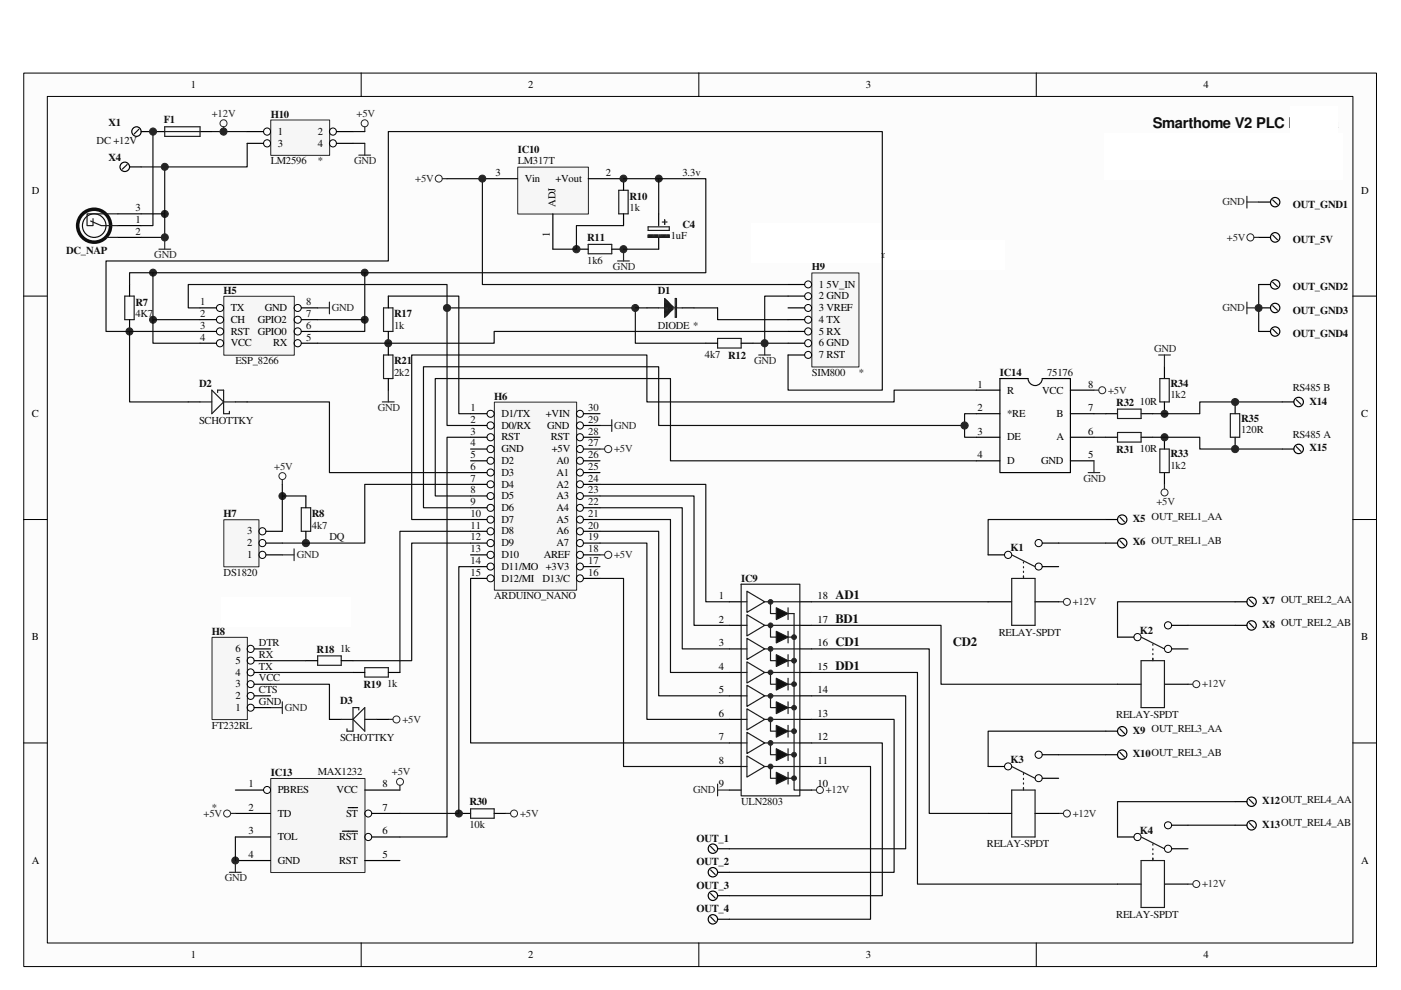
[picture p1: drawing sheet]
<svg xmlns="http://www.w3.org/2000/svg" width="297mm" height="210mm" viewBox="0 0 297 210" stroke-linecap="round" stroke-linejoin="round" font-family="sans-serif">
<path d="M5 15.5h286.8v189.4h-286.8z" fill="#fcfcfc"/>
<g fill="none" stroke="#000" stroke-width=".21">
<path d="M5 15.5h286.8v189.4h-286.8zM76.6 15.5v4.9M148.2 15.5v4.9M219.7 15.5v4.9M10 20.4h276.8v179.5h-276.8zM5 62.8h5M286.8 62.8h5M5 110.2h5M286.8 110.2h5M5 157.5h5M286.8 157.5h5M76.6 199.9v5"/>
<path d="M148.2 199.9v5M219.7 199.9v5"/>
</g>
<path d="M127.2 90.2h2.5M129.7 89v2.5M172.1 167.5h1" fill="none" stroke="#262626" stroke-width=".25"/>
<circle cx="173.8" cy="167.5" r=".74" fill="none" stroke="#262626" stroke-width=".21"/>
<path d="M164.6 128.9l2.5 1.2-2.5 1.3z" fill="#0e0e0e"/>
<path d="M162.1 127.6h7.5M163.4 127.6v2.5h1.2M164.6 128.9l2.5 1.2-2.5 1.3zM167.1 128.9v2.5M167.1 130.1h1.3" fill="none" stroke="#1b1b1b" stroke-width=".25"/>
<circle cx="163.4" cy="127.6" r=".49" fill="#262626"/>
<circle cx="163.4" cy="127.6" r=".49" fill="none" stroke="#262626" stroke-width=".21"/>
<path d="M158.4 125.3l3.7 2.3-3.7 2.2z" fill="#fcfcfc"/>
<path d="M157.1 127.6h1.3M158.4 125.3l3.7 2.3-3.7 2.2z" fill="none" stroke="#1b1b1b" stroke-width=".25"/>
<path d="M154.6 127.6h2.5M169.6 127.6h2.5" fill="none" stroke="#000" stroke-width=".25"/>
<path d="M164.6 133.9l2.5 1.2-2.5 1.2z" fill="#0e0e0e"/>
<path d="M162.1 132.6h7.5M163.4 132.6v2.5h1.2M164.6 133.9l2.5 1.2-2.5 1.2zM167.1 133.9v2.4M167.1 135.1h1.3" fill="none" stroke="#1b1b1b" stroke-width=".25"/>
<circle cx="163.4" cy="132.6" r=".5" fill="#262626"/>
<circle cx="163.4" cy="132.6" r=".5" fill="none" stroke="#262626" stroke-width=".21"/>
<path d="M158.4 130.3l3.7 2.3-3.7 2.2z" fill="#fcfcfc"/>
<path d="M157.1 132.6h1.3M158.4 130.3l3.7 2.3-3.7 2.2z" fill="none" stroke="#1b1b1b" stroke-width=".25"/>
<path d="M164.6 138.8l2.5 1.3-2.5 1.2z" fill="#0e0e0e"/>
<path d="M162.1 137.6h7.5M163.4 137.6v2.5h1.2M164.6 138.8l2.5 1.3-2.5 1.2zM167.1 138.8v2.5M167.1 140.1h1.3" fill="none" stroke="#1b1b1b" stroke-width=".25"/>
<circle cx="163.4" cy="137.6" r=".5" fill="#262626"/>
<circle cx="163.4" cy="137.6" r=".5" fill="none" stroke="#262626" stroke-width=".21"/>
<path d="M158.4 135.3l3.7 2.3-3.7 2.2z" fill="#fcfcfc"/>
<path d="M157.1 137.6h1.3M158.4 135.3l3.7 2.3-3.7 2.2z" fill="none" stroke="#1b1b1b" stroke-width=".25"/>
<path d="M164.6 143.8l2.5 1.3-2.5 1.2z" fill="#0e0e0e"/>
<path d="M162.1 142.6h7.5M163.4 142.6v2.5h1.2M164.6 143.8l2.5 1.3-2.5 1.2zM167.1 143.8v2.5M167.1 145.1h1.3" fill="none" stroke="#1b1b1b" stroke-width=".25"/>
<circle cx="163.4" cy="142.6" r=".49" fill="#262626"/>
<circle cx="163.4" cy="142.6" r=".49" fill="none" stroke="#262626" stroke-width=".21"/>
<path d="M158.4 140.3l3.7 2.3-3.7 2.2z" fill="#fcfcfc"/>
<path d="M157.1 142.6h1.3M158.4 140.3l3.7 2.3-3.7 2.2z" fill="none" stroke="#1b1b1b" stroke-width=".25"/>
<path d="M164.6 148.8l2.5 1.2-2.5 1.3z" fill="#0e0e0e"/>
<path d="M162.1 147.5h7.5M163.4 147.5v2.5h1.2M164.6 148.8l2.5 1.2-2.5 1.3zM167.1 148.8v2.5M167.1 150h1.3" fill="none" stroke="#1b1b1b" stroke-width=".25"/>
<circle cx="163.4" cy="147.6" r=".49" fill="#262626"/>
<circle cx="163.4" cy="147.6" r=".49" fill="none" stroke="#262626" stroke-width=".21"/>
<path d="M158.4 145.3l3.7 2.2-3.7 2.3z" fill="#fcfcfc"/>
<path d="M157.1 147.5h1.3M158.4 145.3l3.7 2.2-3.7 2.3z" fill="none" stroke="#1b1b1b" stroke-width=".25"/>
<path d="M164.6 153.8l2.5 1.2-2.5 1.3z" fill="#0e0e0e"/>
<path d="M162.1 152.5h7.5M163.4 152.5v2.5h1.2M164.6 153.8l2.5 1.2-2.5 1.3zM167.1 153.8v2.5M167.1 155h1.3" fill="none" stroke="#1b1b1b" stroke-width=".25"/>
<circle cx="163.4" cy="152.5" r=".5" fill="#262626"/>
<circle cx="163.4" cy="152.5" r=".5" fill="none" stroke="#262626" stroke-width=".21"/>
<path d="M158.4 150.3l3.7 2.2-3.7 2.3z" fill="#fcfcfc"/>
<path d="M157.1 152.5h1.3M158.4 150.3l3.7 2.2-3.7 2.3z" fill="none" stroke="#1b1b1b" stroke-width=".25"/>
<path d="M164.6 158.7l2.5 1.3-2.5 1.2z" fill="#0e0e0e"/>
<path d="M162.1 157.5h7.5M163.4 157.5v2.5h1.2M164.6 158.7l2.5 1.3-2.5 1.2zM167.1 158.7v2.5M167.1 160h1.3" fill="none" stroke="#1b1b1b" stroke-width=".25"/>
<circle cx="163.4" cy="157.5" r=".5" fill="#262626"/>
<circle cx="163.4" cy="157.5" r=".5" fill="none" stroke="#262626" stroke-width=".21"/>
<path d="M158.4 155.3l3.7 2.2-3.7 2.3z" fill="#fcfcfc"/>
<path d="M157.1 157.5h1.3M158.4 155.3l3.7 2.2-3.7 2.3z" fill="none" stroke="#1b1b1b" stroke-width=".25"/>
<path d="M164.6 163.7l2.5 1.3-2.5 1.2z" fill="#0e0e0e"/>
<path d="M162.1 162.5h7.5M163.4 162.5v2.5h1.2M164.6 163.7l2.5 1.3-2.5 1.2zM167.1 163.7v2.5M167.1 165h1.3" fill="none" stroke="#1b1b1b" stroke-width=".25"/>
<circle cx="163.4" cy="162.5" r=".5" fill="#262626"/>
<circle cx="163.4" cy="162.5" r=".5" fill="none" stroke="#262626" stroke-width=".21"/>
<path d="M158.4 160.3l3.7 2.2-3.7 2.3z" fill="#fcfcfc"/>
<path d="M168.4 130.1v37.4h1.2M157.1 162.5h1.3M158.4 160.3l3.7 2.2-3.7 2.3z" fill="none" stroke="#1b1b1b" stroke-width=".25"/>
<g fill="none" stroke="#000" stroke-width=".25">
<path d="M154.6 132.6h2.5M154.6 137.6h2.5M169.6 132.6h2.5M169.6 137.6h2.5M154.6 142.6h2.5M154.6 147.5h2.5M154.6 152.5h2.5M154.6 157.5h2.5M169.6 142.6h2.5M169.6 147.5h2.5M169.6 152.5h2.5M169.6 157.5h2.5"/>
<path d="M154.6 162.5h2.5M154.6 167.5h2.5M169.6 162.5h2.5M169.6 167.5h2.5"/>
</g>
<circle cx="168.4" cy="135.1" r=".51" fill="#262626"/>
<circle cx="168.4" cy="135.1" r=".51" fill="none" stroke="#262626" stroke-width=".21"/>
<circle cx="168.4" cy="140.1" r=".51" fill="#262626"/>
<circle cx="168.4" cy="140.1" r=".51" fill="none" stroke="#262626" stroke-width=".21"/>
<circle cx="168.4" cy="145.1" r=".5" fill="#262626"/>
<circle cx="168.4" cy="145.1" r=".5" fill="none" stroke="#262626" stroke-width=".21"/>
<circle cx="168.4" cy="150" r=".5" fill="#262626"/>
<circle cx="168.4" cy="150" r=".5" fill="none" stroke="#262626" stroke-width=".21"/>
<circle cx="168.4" cy="155" r=".51" fill="#262626"/>
<circle cx="168.4" cy="155" r=".51" fill="none" stroke="#262626" stroke-width=".21"/>
<circle cx="168.4" cy="160" r=".51" fill="#262626"/>
<circle cx="168.4" cy="160" r=".51" fill="none" stroke="#262626" stroke-width=".21"/>
<circle cx="168.4" cy="165" r=".5" fill="#262626"/>
<g fill="none" stroke="#262626" stroke-width=".21">
<circle cx="226.2" cy="127.6" r=".74"/>
<circle cx="84.1" cy="152.5" r=".74"/>
<circle cx="168.4" cy="165" r=".5"/>
</g>
<path d="M157.1 123.9h12.5v44.8h-12.5z" fill="none" stroke="#1b1b1b" stroke-width=".25"/>
<path d="M224.4 127.6h1.1M82.3 152.5h1M152.1 166.2v2.5M152.1 167.5h2.5" fill="none" stroke="#262626" stroke-width=".25"/>
<path d="M47.5 62.9h14.9v12.4h-14.9z" fill="#f6f6f6"/>
<path d="M47.5 62.8h14.9v12.5h-14.9z" fill="none" stroke="#262626" stroke-width=".21"/>
<g fill="none" stroke="#000" stroke-width=".21">
<circle cx="46.6" cy="72.8" r=".76"/>
<circle cx="46.6" cy="70.3" r=".76"/>
<circle cx="46.7" cy="67.8" r=".75"/>
<circle cx="46.7" cy="65.3" r=".75"/>
<circle cx="63.1" cy="70.3" r=".76"/>
<circle cx="63.1" cy="72.8" r=".76"/>
<circle cx="63.1" cy="67.8" r=".75"/>
<circle cx="63.1" cy="65.3" r=".75"/>
</g>
<path d="M42.4 65.3h3.5M42.4 67.8h3.5M42.4 70.3h3.5M42.4 72.8h3.5M63.9 65.3h3.4M63.9 67.8h3.4M63.9 70.3h3.4M63.9 72.8h3.4" fill="none" stroke="#000" stroke-width=".25"/>
<path d="M109.8 35.5h15v9.9h-15z" fill="#f6f6f6"/>
<path d="M109.8 35.4h15v10h-15z" fill="none" stroke="#262626" stroke-width=".21"/>
<path d="M102.3 37.9h7.4M124.7 37.9h7.5M117.2 45.3v7.5" fill="none" stroke="#000" stroke-width=".25"/>
<path d="M104.9 85.3h17.4v39.8h-17.4z" fill="#f6f6f6"/>
<g fill="none" stroke="#262626" stroke-width=".21">
<path d="M104.8 85.3h17.5v39.8h-17.5z"/>
<circle cx="93" cy="37.9" r=".74"/>
</g>
<g fill="none" stroke="#000" stroke-width=".21">
<circle cx="104" cy="92.7" r=".76"/>
<circle cx="104" cy="95.2" r=".76"/>
<circle cx="104" cy="90.2" r=".76"/>
<circle cx="104" cy="97.7" r=".76"/>
<circle cx="104" cy="87.7" r=".75"/>
<circle cx="122.9" cy="90.2" r=".75"/>
<circle cx="122.9" cy="95.2" r=".75"/>
<circle cx="122.9" cy="92.7" r=".75"/>
<circle cx="123" cy="97.7" r=".74"/>
<circle cx="123" cy="87.7" r=".74"/>
<circle cx="104" cy="112.6" r=".76"/>
<circle cx="104" cy="117.6" r=".76"/>
<circle cx="104" cy="115.1" r=".76"/>
<circle cx="104" cy="110.2" r=".75"/>
<circle cx="104" cy="102.7" r=".75"/>
<circle cx="104" cy="100.2" r=".75"/>
<circle cx="104" cy="105.2" r=".75"/>
<circle cx="104" cy="107.7" r=".75"/>
<circle cx="122.9" cy="117.6" r=".75"/>
<circle cx="122.9" cy="115.1" r=".75"/>
<circle cx="122.9" cy="112.6" r=".75"/>
<circle cx="123" cy="110.2" r=".74"/>
<circle cx="123" cy="102.7" r=".74"/>
<circle cx="123" cy="100.2" r=".74"/>
<circle cx="123" cy="105.2" r=".74"/>
<circle cx="123" cy="107.7" r=".74"/>
<circle cx="104" cy="122.6" r=".75"/>
<circle cx="104" cy="120.1" r=".75"/>
<circle cx="123" cy="120.1" r=".74"/>
<circle cx="123" cy="122.6" r=".74"/>
</g>
<g fill="none" stroke="#000" stroke-width=".25">
<path d="M132.2 37.9v2.4M122.2 52.8h2.5M129.7 52.8h2.5M132.2 45.3v2.5M99.8 87.7h3.4M99.8 90.2h3.4M99.8 92.7h3.4M99.8 95.2h3.4M99.8 97.7h3.4M123.7 87.7h3.5M123.7 90.2h3.5M123.7 92.7h3.5"/>
<path d="M123.7 95.2h3.5M123.7 97.7h3.5M99.8 100.2h3.4M99.8 102.7h3.4M99.8 105.2h3.4M99.8 107.7h3.4M99.8 110.2h3.4M99.8 112.6h3.4M99.8 115.1h3.4M99.8 117.6h3.4M123.7 100.2h3.5M123.7 102.7h3.5"/>
<path d="M123.7 105.2h3.5M123.7 107.7h3.5M123.7 110.2h3.5M123.7 112.6h3.5M123.7 115.1h3.5M123.7 117.6h3.5M99.8 120.1h3.4M99.8 122.6h3.4M123.7 120.1h3.5M123.7 122.6h3.5"/>
</g>
<path d="M93.8 37.9h1" fill="none" stroke="#262626" stroke-width=".25"/>
<path d="M124.7 51.8h5v2h-5zM131.2 40.3h2v5h-2z" fill="none" stroke="#1b1b1b" stroke-width=".25"/>
<circle cx="132.2" cy="37.9" r=".74" fill="#262626"/>
<circle cx="132.2" cy="37.9" r=".74" fill="none" stroke="#262626" stroke-width=".21"/>
<path d="M67.3 65.3h2.5M69.8 64.1v2.4M81.1 85.2h2.5M82.3 82.7v2.5" fill="none" stroke="#262626" stroke-width=".25"/>
<path d="M139.7 45.3v2.5M139.7 50.3v2.5" fill="none" stroke="#000" stroke-width=".25"/>
<g fill="none" stroke="#1b1b1b" stroke-width=".25">
<path d="M137.4 48.1h4.5v.8h-4.5zM137.4 49.8h4.5v.5h-4.5zM137.4 50.1h4.5M137.7 49.8v.5M137.9 49.8v.5M138.2 49.8v.5M138.4 49.8v.5M138.7 49.8v.5M138.9 49.8v.5M139.2 49.8v.5M139.4 49.8v.5M139.9 49.8v.5"/>
<path d="M140.2 49.8v.5M140.4 49.8v.5M140.4 47.1h1M140.7 49.8v.5M140.9 46.6v1M140.9 49.8v.5M141.2 49.8v.5M141.4 49.8v.5M141.7 49.8v.5"/>
</g>
<circle cx="139.7" cy="37.9" r=".74" fill="#262626"/>
<circle cx="139.7" cy="37.9" r=".74" fill="none" stroke="#262626" stroke-width=".21"/>
<circle cx="32.4" cy="67.8" r=".74" fill="#262626"/>
<circle cx="32.4" cy="67.8" r=".74" fill="none" stroke="#262626" stroke-width=".21"/>
<path d="M81.3 65.3h2v5h-2zM81.3 75.3h2v5h-2z" fill="none" stroke="#1b1b1b" stroke-width=".25"/>
<path d="M82.3 62.8v2.5M82.3 70.3v5M82.3 80.3v2.4" fill="none" stroke="#000" stroke-width=".25"/>
<path d="M130.9 55.3h2.5M132.2 52.8v2.5" fill="none" stroke="#262626" stroke-width=".25"/>
<circle cx="132.2" cy="52.8" r=".75" fill="#262626"/>
<circle cx="132.2" cy="52.8" r=".75" fill="none" stroke="#262626" stroke-width=".21"/>
<circle cx="82.3" cy="72.8" r=".75" fill="#262626"/>
<circle cx="82.3" cy="72.8" r=".75" fill="none" stroke="#262626" stroke-width=".21"/>
<circle cx="77.3" cy="57.8" r=".74" fill="#262626"/>
<circle cx="77.3" cy="57.8" r=".74" fill="none" stroke="#262626" stroke-width=".21"/>
<circle cx="77.3" cy="67.8" r=".74" fill="#262626"/>
<circle cx="77.3" cy="67.8" r=".74" fill="none" stroke="#262626" stroke-width=".21"/>
<path d="M26.5 62.8h1.9v5h-1.9z" fill="none" stroke="#1b1b1b" stroke-width=".25"/>
<path d="M27.5 60.3v2.5M27.5 67.8v2.5" fill="none" stroke="#000" stroke-width=".25"/>
<circle cx="32.4" cy="57.8" r=".74" fill="#262626"/>
<circle cx="32.4" cy="57.8" r=".74" fill="none" stroke="#262626" stroke-width=".21"/>
<circle cx="27.4" cy="70.3" r=".75" fill="#262626"/>
<g fill="none" stroke="#262626" stroke-width=".21">
<circle cx="27.4" cy="70.3" r=".75"/>
<circle cx="128.9" cy="95.2" r=".76"/>
<circle cx="253.6" cy="145.1" r=".74"/>
<circle cx="226.2" cy="172.5" r=".74"/>
<circle cx="253.6" cy="187.4" r=".74"/>
</g>
<path d="M127.2 95.2h1M251.9 145.1h1M224.4 172.5h1.1M251.9 187.5h1" fill="none" stroke="#262626" stroke-width=".25"/>
<g fill="none" stroke="#1b1b1b" stroke-width=".25">
<path d="M152.1 71.8h5v2h-5zM214.5 117.6l5 2.5M217 119.1v.3M214.5 122.6h5v10h-5zM217 120.1v.3M217 121.1v.3M217 122.1v.5M241.9 135.1l5 2.5M244.4 136.6v.2M244.4 137.6v.2M244.4 138.6v.2M244.4 139.6v.5"/>
<path d="M241.9 140.1h5v9.9h-5zM214.5 167.5h5v10h-5zM214.5 162.5l5 2.5M217 164v.3M217 165v.3M217 166v.2M217 167v.5M241.9 177.5l5 2.5M244.4 178.9v.3M244.4 180v.2M241.9 182.5h5v9.9h-5zM244.4 180.9v.3"/>
<path d="M244.4 181.9v.6"/>
</g>
<g fill="none" stroke="#000" stroke-width=".25">
<path d="M149.6 72.8h2.5M157.1 72.8h2.5M209.5 117.6h3.5M221 115.1h3.4M234.4 115.1h2.5M234.4 110.2h2.5M209.5 127.6h5M219.5 127.6h4.9M221 120.1h3.4M236.9 135.1h3.5M248.4 132.6h3.5M248.4 137.6h3.5"/>
<path d="M261.9 127.6h2.5M261.9 132.6h2.5M234.4 155h2.5M236.9 145.1h5M246.9 145.1h5M209.5 162.5h3.5M209.5 172.5h5M219.5 172.5h4.9M221 160h3.4M221 165h3.4M234.4 160h2.5M236.9 177.5h3.5"/>
<path d="M248.4 175h3.5M248.4 180h3.5M261.9 175h2.5M261.9 170h2.5M236.9 187.5h5M246.9 187.5h5"/>
<circle cx="237.9" cy="115.1" r="1.01"/>
<circle cx="237.9" cy="110.2" r="1"/>
<circle cx="265.4" cy="127.6" r="1"/>
<circle cx="265.4" cy="132.6" r="1"/>
<circle cx="237.9" cy="155" r="1"/>
<circle cx="237.9" cy="160" r="1"/>
<circle cx="265.4" cy="175" r="1"/>
<circle cx="265.4" cy="170" r="1"/>
</g>
<g fill="none" stroke="#000" stroke-width=".21">
<circle cx="213.7" cy="117.6" r=".76"/>
<circle cx="220.2" cy="115.1" r=".76"/>
<circle cx="220.2" cy="120.1" r=".75"/>
<circle cx="241.2" cy="135.1" r=".76"/>
<circle cx="247.6" cy="137.6" r=".76"/>
<circle cx="247.6" cy="132.6" r=".76"/>
<circle cx="213.7" cy="162.5" r=".75"/>
<circle cx="220.2" cy="160" r=".76"/>
<circle cx="220.2" cy="165" r=".75"/>
<circle cx="241.2" cy="177.5" r=".76"/>
<circle cx="247.6" cy="180" r=".76"/>
<circle cx="247.7" cy="175" r=".75"/>
</g>
<path d="M237.4 109.6l1 1.1M237.4 114.6l1 1.1M264.9 127.1l1 1M264.9 132.1l1 1M237.4 154.5l1 1M237.4 159.5l1 1M264.9 169.5l1 1M264.9 174.5l1 1" fill="none" stroke="#0e0e0e" stroke-width=".25"/>
<path d="M47.5 110.2h7.4v10h-7.4z" fill="#f6f6f6"/>
<g fill="none" stroke="#262626" stroke-width=".21">
<path d="M47.5 110.2h7.4v10h-7.4z"/>
<circle cx="59.9" cy="100.9" r=".74"/>
</g>
<g fill="none" stroke="#000" stroke-width=".21">
<circle cx="55.6" cy="115.1" r=".76"/>
<circle cx="55.6" cy="112.6" r=".76"/>
<circle cx="55.6" cy="117.6" r=".76"/>
</g>
<path d="M56.4 117.6h3.5M56.4 115.1h3.5M56.4 112.6h3.5M64.9 105.2v2.5M64.9 112.6v2.5" fill="none" stroke="#000" stroke-width=".25"/>
<path d="M59.9 117.6h2.5M59.9 101.7v1M62.4 116.4v2.5" fill="none" stroke="#262626" stroke-width=".25"/>
<path d="M63.9 107.7h2v4.9h-2z" fill="none" stroke="#1b1b1b" stroke-width=".25"/>
<circle cx="59.9" cy="105.2" r=".74" fill="#262626"/>
<circle cx="59.9" cy="105.2" r=".74" fill="none" stroke="#262626" stroke-width=".21"/>
<circle cx="64.9" cy="115.1" r=".76" fill="#262626"/>
<g fill="none" stroke="#262626" stroke-width=".21">
<circle cx="64.9" cy="115.1" r=".76"/>
<circle cx="128.9" cy="117.6" r=".76"/>
</g>
<path d="M127.2 117.6h1M57.4 150h2.5M59.9 148.8v2.5" fill="none" stroke="#262626" stroke-width=".25"/>
<path d="M67.3 139.1h5v2h-5zM77.3 141.6h5v2h-5z" fill="none" stroke="#1b1b1b" stroke-width=".25"/>
<path d="M64.9 140.1h2.4M72.3 140.1h2.5M74.8 142.6h2.5M82.3 142.6h2.5" fill="none" stroke="#000" stroke-width=".25"/>
<path d="M57.4 165.1h20v19.9h-20z" fill="#f6f6f6"/>
<path d="M57.4 165.1h20v19.9h-20z" fill="none" stroke="#262626" stroke-width=".21"/>
<g fill="none" stroke="#000" stroke-width=".21">
<circle cx="56.6" cy="167.5" r=".74"/>
<circle cx="78.1" cy="177.5" r=".75"/>
<circle cx="78.1" cy="172.5" r=".74"/>
</g>
<path d="M49.9 177.5h7.5M49.9 167.5h6M49.9 172.5h7.5M72.6 176.2h3.2M73.8 171.2h2M77.3 167.5h7.5M78.8 177.5h6M78.8 172.5h6M49.9 182.5h7.5M77.3 182.5h7.5" fill="none" stroke="#000" stroke-width=".25"/>
<path d="M48.6 185h2.5M49.9 182.5v2.5" fill="none" stroke="#262626" stroke-width=".25"/>
<circle cx="49.9" cy="182.4" r=".74" fill="#262626"/>
<g fill="none" stroke="#262626" stroke-width=".21">
<circle cx="84.8" cy="165.8" r=".74"/>
<circle cx="109" cy="172.5" r=".74"/>
<circle cx="49.9" cy="182.4" r=".74"/>
</g>
<path d="M84.8 166.5v1M107.3 172.5h.9" fill="none" stroke="#262626" stroke-width=".25"/>
<path d="M97.3 172.5h2.5M104.8 172.5h2.5" fill="none" stroke="#000" stroke-width=".25"/>
<path d="M99.8 171.5h5v2h-5z" fill="none" stroke="#1b1b1b" stroke-width=".25"/>
<circle cx="97.3" cy="172.5" r=".75" fill="#262626"/>
<g fill="none" stroke="#262626" stroke-width=".21">
<circle cx="48.2" cy="172.5" r=".74"/>
<circle cx="97.3" cy="172.5" r=".75"/>
</g>
<path d="M48.9 172.5h1" fill="none" stroke="#262626" stroke-width=".25"/>
<circle cx="122.2" cy="52.8" r=".76" fill="#262626"/>
<g fill="none" stroke="#262626" stroke-width=".21">
<circle cx="77.3" cy="26.1" r=".74"/>
<circle cx="122.2" cy="52.8" r=".76"/>
</g>
<g fill="none" stroke="#0e0e0e" stroke-width=".25">
<path d="M27 34.9l-1.1 1M29.5 27.4l-1.1 1M132.2 37.9h17.4v19.9h-117.2M139.7 37.9v7.4M32.4 57.8h-4.9v2.5M32.4 57.8v10M77.3 57.8v12.5h-10M132.2 47.8h-10v5h-5M132.2 52.8h7.5M27.5 70.3h14.9M42.4 65.3h-2.5v-5h54.9v29.9h5M42.4 67.8h-10v5h10"/>
<path d="M67.3 67.8h10M67.3 72.8h15M82.3 62.8h15v24.9h2.5M59.9 102.7v9.9M59.9 105.2h5M99.8 102.7h-22.5v12.4h-17.4M127.2 102.7h22.4v24.9h5M127.2 105.2h19.9v27.4h7.5M127.2 107.7h17.4v29.9h10M127.2 110.2h15v32.4h12.4M127.2 112.6h12.5v34.9h14.9M127.2 115.1h10v37.4h17.4"/>
<path d="M224.4 115.1h10M234.4 110.2h-24.9v7.4M99.8 122.6v34.9h54.8M99.8 120.1h-2.5v52.4h-12.5M127.2 122.6h5v39.9h22.4M172.1 137.6h24.9v34.9h12.5M172.1 132.6h27.4v12.5h37.4M172.1 127.6h37.4M251.9 132.6h10M261.9 127.6h-25v7.5M172.1 142.6h22.4v44.9h42.4M234.4 155h-24.9v7.5"/>
<path d="M49.9 177.5v5M224.4 160h10M251.9 175h10M261.9 170h-25v7.5"/>
</g>
<g fill="none" stroke="#000" stroke-width=".25">
<path d="M27.5 35.4h2.4M29.9 27.9h5M42.4 27.9h2.5"/>
<circle cx="26.5" cy="35.4" r="1.01"/>
<circle cx="28.9" cy="27.9" r="1"/>
</g>
<path d="M77.3 26.9v1M33.7 52.8h2.5M34.9 50.3v2.5" fill="none" stroke="#262626" stroke-width=".25"/>
<path d="M34.9 26.9h7.5v2h-7.5zM34.9 27.9h7.5" fill="none" stroke="#1b1b1b" stroke-width=".25"/>
<path d="M57.4 25.5h12.5v7.4h-12.5z" fill="#f6f6f6"/>
<path d="M57.4 25.4h12.5v7.5h-12.5z" fill="none" stroke="#262626" stroke-width=".21"/>
<g fill="none" stroke="#000" stroke-width=".21">
<circle cx="56.6" cy="27.9" r=".75"/>
<circle cx="56.6" cy="30.4" r=".75"/>
<circle cx="70.6" cy="30.4" r=".75"/>
<circle cx="70.6" cy="27.9" r=".75"/>
</g>
<g fill="none" stroke="#000" stroke-width=".25">
<path d="M52.4 27.9h3.5M52.4 30.4h3.5M71.3 27.9h3.5M71.3 30.4h3.5M25 47.8h4.9M25 50.3h4.9M25 45.3h4.9M137.2 65.3h2.5M144.6 65.3h2.5M152.1 180h2.5M152.1 185h2.5M152.1 189.9h2.5"/>
<path d="M152.1 194.9h2.5"/>
<circle cx="151.1" cy="179.9" r="1"/>
<circle cx="151.1" cy="184.9" r="1"/>
<circle cx="151.1" cy="189.9" r="1"/>
<circle cx="151.1" cy="194.9" r="1"/>
</g>
<g fill="none" stroke="#0e0e0e" stroke-width=".25">
<path d="M32.4 27.9v17.4M44.9 27.9h7.5M52.4 30.4v5h-22.5M74.8 27.9h2.5M74.8 30.4h2.5M94.8 37.9h7.5v22.4h64.8M94.8 65.3h39.9M167.1 70.3h-62.3v2.5h-22.5M167.1 75.3v7.4h20v-54.8h-104.8v27.4h-59.8v15h5v14.9h12.4M52.4 85.2h17.4v15h30M99.8 92.7h-5v84.8h-10M150.7 179.5l.9 1"/>
<path d="M150.7 184.4l.9 1M150.7 189.4l.9 1M150.7 194.4l.9 1"/>
<circle cx="20" cy="47.8" r="2.5"/>
</g>
<path d="M76.1 32.9h2.5M77.3 30.4v2.5" fill="none" stroke="#262626" stroke-width=".25"/>
<g fill="none" stroke="#1b1b1b" stroke-width=".25">
<path d="M19.2 46.9l2.3 .9h3.5M22.5 50.3h2.5M25 45.3h-6.5v2.5h1.2v-1.4M139.7 65.3h4.9M140.9 65.5h1.8M140.9 65h1.8M140.9 64.8h1.5v1h-1.5M140.9 64.6h1.3v1.4h-1.3M140.9 64.3h1v2h-1M140.9 64.1h.8v2.4h-.8M140.9 63.8h.5v3h-.5M141.2 63.5v3.6"/>
<path d="M142.7 65l-1.8-1.7v4l1.8-1.8M142.7 65v.5M143.2 63.3h.2v4h-.2zM143.2 65.5h.2M143.2 65h.2"/>
</g>
<circle cx="20" cy="47.9" r="3.5" fill="none" stroke="#0e0e0e" stroke-width=".75"/>
<circle cx="32.4" cy="27.9" r=".75" fill="#262626"/>
<circle cx="32.4" cy="27.9" r=".75" fill="none" stroke="#262626" stroke-width=".21"/>
<path d="M32.4 45.3v2.5h-2.5" fill="none" stroke="#0e0e0e" stroke-width=".25"/>
<circle cx="34.9" cy="45.4" r=".75" fill="#262626"/>
<circle cx="34.9" cy="45.4" r=".75" fill="none" stroke="#262626" stroke-width=".21"/>
<path d="M34.9 35.4v14.9h-5" fill="none" stroke="#0e0e0e" stroke-width=".25"/>
<circle cx="34.9" cy="35.4" r=".75" fill="#262626"/>
<circle cx="34.9" cy="35.4" r=".75" fill="none" stroke="#262626" stroke-width=".21"/>
<circle cx="34.9" cy="50.3" r=".76" fill="#262626"/>
<circle cx="34.9" cy="50.3" r=".76" fill="none" stroke="#262626" stroke-width=".21"/>
<path d="M45 135.2h7.4v17.4h-7.4z" fill="#f6f6f6"/>
<path d="M45 135.1h7.4v17.5h-7.4z" fill="none" stroke="#262626" stroke-width=".21"/>
<g fill="none" stroke="#000" stroke-width=".21">
<circle cx="53.1" cy="137.6" r=".76"/>
<circle cx="53.1" cy="140.1" r=".75"/>
<circle cx="53.1" cy="145.1" r=".75"/>
<circle cx="53.1" cy="142.6" r=".75"/>
<circle cx="53.1" cy="150" r=".75"/>
<circle cx="53.1" cy="147.6" r=".75"/>
</g>
<path d="M53.9 137.6h3.5M53.9 150h3.5M53.9 147.5h3.5M53.9 145.1h3.5M53.9 142.6h3.5M53.9 140.1h3.5" fill="none" stroke="#000" stroke-width=".25"/>
<path d="M57.4 145.1h12.4v7.4M57.4 142.6h17.4M57.4 140.1h7.5" fill="none" stroke="#0e0e0e" stroke-width=".25"/>
<path d="M47.4 130.1h24.9M69.8 127.6l2.5 2.5M72.3 130.1l-2.5 2.5" fill="none" stroke="#1b1b1b" stroke-width=".25"/>
<path d="M172.2 57.9h9.9v19.9h-9.9z" fill="#f6f6f6"/>
<path d="M172.1 57.9h10v19.9h-10z" fill="none" stroke="#262626" stroke-width=".21"/>
<g fill="none" stroke="#000" stroke-width=".21">
<circle cx="171.3" cy="72.8" r=".75"/>
<circle cx="171.3" cy="70.3" r=".75"/>
<circle cx="171.3" cy="75.3" r=".74"/>
<circle cx="171.3" cy="67.8" r=".74"/>
<circle cx="171.3" cy="60.3" r=".74"/>
<circle cx="171.3" cy="65.3" r=".74"/>
<circle cx="171.3" cy="62.8" r=".74"/>
</g>
<path d="M167.1 60.3h3.5M167.1 62.8h3.5M167.1 65.3h3.5M167.1 67.8h3.5M167.1 70.3h3.5M167.1 72.8h3.5M167.1 75.3h3.5" fill="none" stroke="#000" stroke-width=".25"/>
<path d="M159.6 52.8h25M159.6 52.8l2.5 2.5M162.1 50.3l-2.5 2.5" fill="none" stroke="#1b1b1b" stroke-width=".25"/>
<circle cx="102.3" cy="37.9" r=".74" fill="#262626"/>
<circle cx="102.3" cy="37.9" r=".74" fill="none" stroke="#262626" stroke-width=".21"/>
<path d="M218 80.3a1.5 1.5 0 0 0 1.5 1.4 1.5 1.5 0 0 0 1.5-1.4M231.9 92.7h2.5M231.9 87.7h2.5M172.1 147.5h19.9v32.5h-37.4M172.1 152.5h17.5v32.5h-35M172.1 157.5h15v32.4h-32.5M172.1 162.5h12.5v32.4h-30" fill="none" stroke="#0e0e0e" stroke-width=".25"/>
<g fill="none" stroke="#000" stroke-width=".25">
<path d="M246.9 77.8v2.5M207 92.7h5M207 87.7h5M207 82.7h5M207 97.7h5M218 80.3h-6v19.9h14.9v-19.9h-5.9M226.9 92.7h5M226.9 87.7h5M226.9 82.7h5M226.9 97.7h5M234.4 92.7h2.5M234.4 87.7h2.5"/>
<path d="M241.9 92.7h2.5M241.9 87.7h2.5M246.9 85.2v2.5M246.9 92.7v2.5M261.9 85.2v2.5M261.9 92.7v2.5M246.9 100.2v2.5"/>
</g>
<path d="M236.9 86.7h5v2h-5zM236.9 91.7h5v2h-5zM245.9 95.2h2v5h-2zM245.9 80.3h2v4.9h-2zM260.9 87.7h1.9v5h-1.9z" fill="none" stroke="#1b1b1b" stroke-width=".25"/>
<path d="M231.9 97.7v2.5M230.7 100.2h2.5" fill="none" stroke="#262626" stroke-width=".25"/>
<circle cx="246.9" cy="92.7" r=".75" fill="#262626"/>
<circle cx="246.9" cy="92.7" r=".75" fill="none" stroke="#262626" stroke-width=".21"/>
<circle cx="246.9" cy="87.7" r=".74" fill="#262626"/>
<circle cx="246.9" cy="87.7" r=".74" fill="none" stroke="#262626" stroke-width=".21"/>
<path d="M245.7 75.3h2.5M246.9 75.3v2.5" fill="none" stroke="#262626" stroke-width=".25"/>
<path d="M244.4 92.7h10v2.5h17.5M271.9 85.2h-17.5v2.5h-10" fill="none" stroke="#0e0e0e" stroke-width=".25"/>
<circle cx="261.9" cy="95.2" r=".76" fill="#262626"/>
<circle cx="261.9" cy="95.2" r=".76" fill="none" stroke="#262626" stroke-width=".21"/>
<circle cx="261.9" cy="85.2" r=".75" fill="#262626"/>
<g fill="none" stroke="#262626" stroke-width=".21">
<circle cx="233.7" cy="82.7" r=".75"/>
<circle cx="261.9" cy="85.2" r=".75"/>
<circle cx="246.9" cy="104.4" r=".74"/>
</g>
<path d="M160.9 75.3h2.5M162.1 72.8v2.5M264.4 64.1v2.4M264.4 65.3h2.5M231.9 82.7h1.1M246.9 102.7v1" fill="none" stroke="#262626" stroke-width=".25"/>
<path d="M269.8 64.8l1 1M204.5 90.2h-64.8v-12.4h-49.9v29.9h10M207 87.7h-2.5v5h2.5M207 82.7h-17.4v2.5h-52.4v-9.9h-49.9v34.9h12.5M274.8 84.8l1 .9M274.8 94.7l1 1" fill="none" stroke="#0e0e0e" stroke-width=".25"/>
<g fill="none" stroke="#000" stroke-width=".25">
<path d="M266.9 65.3h2.5M271.9 85.2h2.4M271.9 95.2h2.4"/>
<circle cx="270.4" cy="65.3" r="1"/>
<circle cx="275.3" cy="95.2" r="1.01"/>
<circle cx="275.3" cy="85.2" r="1"/>
</g>
<circle cx="204.5" cy="90.2" r=".76" fill="#262626"/>
<circle cx="204.5" cy="90.2" r=".76" fill="none" stroke="#262626" stroke-width=".21"/>
<path d="M207 97.7h-64.8v-17.4h-49.9v24.9h7.5" fill="none" stroke="#0e0e0e" stroke-width=".25"/>
<circle cx="94.8" cy="65.3" r=".75" fill="#262626"/>
<circle cx="94.8" cy="65.3" r=".75" fill="none" stroke="#262626" stroke-width=".21"/>
<path d="M134.7 65.3v7.5h14.9M152.1 65.3v2.5h15" fill="none" stroke="#0e0e0e" stroke-width=".25"/>
<circle cx="134.7" cy="65.3" r=".74" fill="#262626"/>
<circle cx="134.7" cy="65.3" r=".74" fill="none" stroke="#262626" stroke-width=".21"/>
<path d="M159.6 72.8h7.5M167.1 62.8h-5v10" fill="none" stroke="#0e0e0e" stroke-width=".25"/>
<circle cx="162.1" cy="72.8" r=".75" fill="#262626"/>
<g fill="none" stroke="#262626" stroke-width=".21">
<circle cx="47.4" cy="26.1" r=".74"/>
<circle cx="162.1" cy="72.8" r=".75"/>
</g>
<path d="M134.7 65.3h2.5M147.1 65.3h5M269.8 69.8l1 1M99.8 112.6h-15v30M99.8 115.1h-12.5v25h-12.5" fill="none" stroke="#0e0e0e" stroke-width=".25"/>
<g fill="none" stroke="#000" stroke-width=".25">
<path d="M266.9 70.3h2.5M39.9 85.2h2.5M49.9 85.2h2.5M69.8 152.5h2.5M79.8 152.5h2.5"/>
<circle cx="270.4" cy="70.3" r="1"/>
</g>
<path d="M42.4 85.2h2.5M44.9 82.7l2.5 2.5-2.5 2.5zM46.1 83.2v-.5h1.3v5h1.2v-.5M47.4 85.2h2.5M72.3 152.5h2.5M74.8 152.5l2.5-2.5v5zM76.1 150.5v-.5h-1.3v5h-1.2v-.5M77.3 152.5h2.5" fill="none" stroke="#1b1b1b" stroke-width=".25"/>
<path d="M47.4 26.9v1" fill="none" stroke="#262626" stroke-width=".25"/>
<circle cx="47.4" cy="27.9" r=".75" fill="#262626"/>
<g fill="none" stroke="#262626" stroke-width=".21">
<circle cx="47.4" cy="27.9" r=".75"/>
<circle cx="265.1" cy="50.3" r=".75"/>
</g>
<g fill="none" stroke="#000" stroke-width=".25">
<path d="M266.9 42.8h2.5M266.9 50.3h2.5"/>
<circle cx="270.3" cy="50.3" r="1.01"/>
<circle cx="270.4" cy="42.9" r="1"/>
</g>
<path d="M29.9 45.3h5M269.8 42.4l1 .9M269.8 49.8l1 1M266.9 60.3v10" fill="none" stroke="#0e0e0e" stroke-width=".25"/>
<path d="M264.4 41.6v2.5M264.4 42.8h2.5M265.9 50.3h1" fill="none" stroke="#262626" stroke-width=".25"/>
<circle cx="266.8" cy="65.3" r=".74" fill="#262626"/>
<circle cx="266.8" cy="65.3" r=".74" fill="none" stroke="#262626" stroke-width=".21"/>
<g fill="none" stroke="#000" stroke-width=".25">
<path d="M266.9 60.3h2.5"/>
<circle cx="270.4" cy="60.3" r="1"/>
</g>
<path d="M269.8 59.8l1 1" fill="none" stroke="#0e0e0e" stroke-width=".25"/>
<g fill="#fff">
<path d="M234 28.2h50.6v9.9h-50.6z"/>
<path d="M159.4 47.2h27.4v8.4h-27.4z"/>
<path d="M187.6 50.8h25.4v6.3h-25.4z"/>
<path d="M46.8 126.5h27.5v6.3h-27.5z"/>
<path d="M273.4 22.6h10.2v12.5h-10.2z"/>
</g>
<text font-size="3.1" fill="#0e0e0e" x="244.4" y="27.2">Smarthome V2 PLC Plocica</text>
<g font-size="2.7" fill="#0e0e0e">
<text x="177.1" y="127">AD1</text>
<text x="177.1" y="132">BD1</text>
<text x="177.1" y="137">CD1</text>
<text x="202.1" y="137">CD2</text>
<text x="177.1" y="142">DD1</text>
</g>
<g font-size="2.3">
<text x="40.4" y="18.6">1</text>
<text x="112" y="18.6">2</text>
<text x="183.6" y="18.6">3</text>
<text x="255.1" y="18.6">4</text>
<text x="58.9" y="28.6">1</text>
<text x="67.4" y="28.6">2</text>
<text x="58.9" y="31.1">3</text>
<text x="67.4" y="31.1">4</text>
<text x="6.8" y="41.1">D</text>
<text x="105" y="37.3">3</text>
<text x="111.2" y="38.6">Vin</text>
<text x="117.8" y="38.6">+Vout</text>
<text x="128.5" y="37.3">2</text>
<text x="288.6" y="41.1">D</text>
<text x="28.7" y="47.3">1</text>
<text x="28.7" y="44.8">3</text>
<text x="117.8" y="43.9" transform="rotate(-90 117.8 43.9)">ADJ</text>
<text x="28.7" y="49.8">2</text>
<text x="116.6" y="50.3" transform="rotate(-90 116.6 50.3)">1</text>
<text x="48.9" y="66">TX</text>
<text x="56.1" y="66">GND</text>
<text x="173.6" y="61">1 5V_IN</text>
<text x="173.6" y="63.5">2 GND</text>
<text x="173.6" y="66">3 VREF</text>
<text x="48.9" y="68.5">CH</text>
<text x="48.9" y="71">RST</text>
<text x="54.6" y="68.5">GPIO2</text>
<text x="54.6" y="71">GPIO0</text>
<text x="173.6" y="68.5">4 TX</text>
<text x="173.6" y="71">5 RX</text>
<text x="48.9" y="73.4">VCC</text>
<text x="57.9" y="73.4">RX</text>
<text x="173.6" y="73.4">6 GND</text>
<text x="173.6" y="75.9">7 RST</text>
<text x="207.3" y="82.2">1</text>
<text x="213.5" y="83.4">R</text>
<text x="221" y="83.4">VCC</text>
<text x="230.7" y="82.2">8</text>
<text x="6.8" y="88.4">C</text>
<text x="106.3" y="88.4">D1/TX</text>
<text x="115.7" y="88.4">+VIN</text>
<text x="207.3" y="87.2">2</text>
<text x="213.5" y="88.4">*RE</text>
<text x="224" y="88.4">B</text>
<text x="230.7" y="87.2">7</text>
<text x="288.6" y="88.4">C</text>
<text x="106.3" y="90.9">D0/RX</text>
<text x="106.3" y="93.4">RST</text>
<text x="106.3" y="95.9">GND</text>
<text x="116" y="90.9">GND</text>
<text x="116.8" y="93.4">RST</text>
<text x="117" y="95.9">+5V</text>
<text x="207.3" y="92.2">3</text>
<text x="213.5" y="93.4">DE</text>
<text x="224" y="93.4">A</text>
<text x="230.7" y="92.2">6</text>
<text x="106.3" y="98.4">D2</text>
<text x="106.3" y="100.9">D3</text>
<text x="118" y="98.4">A0</text>
<text x="118" y="100.9">A1</text>
<text x="207.3" y="97.1">4</text>
<text x="213.5" y="98.4">D</text>
<text x="220.7" y="98.4">GND</text>
<text x="230.7" y="97.1">5</text>
<text x="106.3" y="103.4">D4</text>
<text x="106.3" y="105.8">D5</text>
<text x="118" y="103.4">A2</text>
<text x="118" y="105.8">A3</text>
<text x="52.4" y="113.3">3</text>
<text x="106.3" y="108.3">D6</text>
<text x="106.3" y="110.8">D7</text>
<text x="106.3" y="113.3">D8</text>
<text x="118" y="108.3">A4</text>
<text x="118" y="110.8">A5</text>
<text x="118" y="113.3">A6</text>
<text x="52.4" y="118.3">1</text>
<text x="52.4" y="115.8">2</text>
<text x="106.3" y="115.8">D9</text>
<text x="106.3" y="118.3">D10</text>
<text x="115.3" y="118.3">AREF</text>
<text x="118" y="115.8">A7</text>
<text x="106.3" y="120.8">D11/MO +3V3</text>
<text x="106.3" y="123.3">D12/MI</text>
<text x="115" y="123.3">D13/C</text>
<text x="152.4" y="127">1</text>
<text x="173.4" y="127">18</text>
<text x="6.8" y="135.8">B</text>
<text x="152.4" y="132">2</text>
<text x="152.4" y="137">3</text>
<text x="173.4" y="137">16</text>
<text x="173.4" y="132">17</text>
<text x="288.6" y="135.8">B</text>
<text x="49.9" y="143.3">4</text>
<text x="49.9" y="140.8">5</text>
<text x="49.9" y="138.3">6</text>
<text x="152.4" y="142">4</text>
<text x="173.4" y="142">15</text>
<text x="49.9" y="148.3">2</text>
<text x="49.9" y="145.8">3</text>
<text x="152.4" y="147">5</text>
<text x="173.4" y="147">14</text>
<text x="49.9" y="150.7">1</text>
<text x="152.4" y="152">6</text>
<text x="173.4" y="152">13</text>
<text x="152.4" y="157">7</text>
<text x="152.4" y="161.9">8</text>
<text x="173.4" y="161.9">11</text>
<text x="173.4" y="157">12</text>
<text x="52.7" y="166.9">1</text>
<text x="81.1" y="166.9">8</text>
<text x="152.4" y="166.9">9</text>
<text x="173.4" y="166.9">10</text>
<text x="52.7" y="171.9">2</text>
<text x="58.9" y="168.2">PBRES</text>
<text x="58.9" y="173.1">TD</text>
<text x="71.4" y="168.2">VCC</text>
<text x="73.4" y="173.1">ST</text>
<text x="81.1" y="171.9">7</text>
<text x="52.7" y="176.9">3</text>
<text x="58.9" y="178.1">TOL</text>
<text x="71.9" y="178.1">RST</text>
<text x="81.1" y="176.9">6</text>
<text x="6.8" y="183.1">A</text>
<text x="52.7" y="181.9">4</text>
<text x="58.9" y="183.1">GND</text>
<text x="71.9" y="183.1">RST</text>
<text x="81.1" y="181.9">5</text>
<text x="288.6" y="183.1">A</text>
<text x="40.4" y="203.1">1</text>
<text x="112" y="203.1">2</text>
<text x="183.6" y="203.1">3</text>
<text x="255.1" y="203.1">4</text>
</g>
<g font-size="2.3" fill="#0e0e0e">
<text x="23" y="26.7">X1</text>
<text x="34.7" y="26.2">F1</text>
<text x="57.4" y="24.9">H10</text>
<text x="20.5" y="30.6">DC +12V</text>
<text x="23" y="34.2">X4</text>
<text x="57.4" y="34.8">LM2596</text>
<text x="67.4" y="34.8">*</text>
<text x="109.8" y="32.4">IC10</text>
<text x="109.8" y="34.8">LM317T</text>
<text x="144.7" y="37.3">3.3v</text>
<text x="133.5" y="42.4">R10</text>
<text x="133.5" y="44.8">1k</text>
<text x="274.1" y="44.1">OUT_GND1</text>
<text x="14" y="53.8">DC_NAP</text>
<text x="124.5" y="51.1">R11</text>
<text x="142.2" y="50.8">1uF</text>
<text x="144.7" y="48.3">C4</text>
<text x="274.1" y="51.6">OUT_5V</text>
<text x="124.5" y="56">1k6</text>
<text x="162.1" y="54.7">dulja strana spram stezaljkama</text>
<text x="172.1" y="57.3">H9</text>
<text x="28.7" y="64.8">R7</text>
<text x="42.4" y="64.7">1</text>
<text x="47.4" y="62.3">H5</text>
<text x="64.9" y="64.7">8</text>
<text x="139.4" y="62.3">D1</text>
<text x="274.1" y="61.6">OUT_GND2</text>
<text x="28.7" y="67.2">4K7</text>
<text x="42.4" y="67.2">2</text>
<text x="42.4" y="69.7">3</text>
<text x="64.9" y="69.7">6</text>
<text x="64.9" y="67.2">7</text>
<text x="83.6" y="67.3">R17</text>
<text x="83.6" y="69.7">1k</text>
<text x="139.4" y="69.7">DIODE *</text>
<text x="274.1" y="66.5">OUT_GND3</text>
<text x="274.1" y="71.5">OUT_GND4</text>
<text x="42.4" y="72.2">4</text>
<text x="49.9" y="77.2">ESP_8266</text>
<text x="64.9" y="72.2">5</text>
<text x="83.6" y="77.3">R21</text>
<text x="149.4" y="75.9">4k7</text>
<text x="154.4" y="76">R12</text>
<text x="42.2" y="82">D2</text>
<text x="83.6" y="79.7">2k2</text>
<text x="172.1" y="79.7">SIM800</text>
<text x="182.1" y="79.7">*</text>
<text x="212" y="79.8">IC14</text>
<text x="222" y="79.7">75176</text>
<text x="248.2" y="82">R34</text>
<text x="274.1" y="82.9">RS485 B</text>
<text x="42.2" y="89.9">SCHOTTKY</text>
<text x="99.8" y="87.2">1</text>
<text x="99.8" y="89.7">2</text>
<text x="104.8" y="84.8">H6</text>
<text x="124.7" y="89.7">29</text>
<text x="124.7" y="87.2">30</text>
<text x="236.7" y="86">R32</text>
<text x="241.7" y="85.9">10R</text>
<text x="248.2" y="84.4">1k2</text>
<text x="263.1" y="89.5">R35</text>
<text x="277.6" y="85.8">X14</text>
<text x="99.8" y="94.7">4</text>
<text x="99.8" y="92.2">3</text>
<text x="124.7" y="94.7">27</text>
<text x="124.7" y="92.2">28</text>
<text x="236.7" y="96">R31</text>
<text x="241.7" y="95.9">10R</text>
<text x="263.1" y="91.9">120R</text>
<text x="274.1" y="92.9">RS485 A</text>
<text x="277.6" y="95.7">X15</text>
<text x="99.8" y="97.1">5</text>
<text x="99.8" y="99.6">6</text>
<text x="124.7" y="99.6">25</text>
<text x="124.7" y="97.1">26</text>
<text x="248.2" y="97">R33</text>
<text x="248.2" y="99.4">1k2</text>
<text x="99.8" y="102.1">7</text>
<text x="99.8" y="104.6">8</text>
<text x="99.8" y="107.1">9</text>
<text x="124.7" y="104.6">23</text>
<text x="124.7" y="107.1">22</text>
<text x="124.7" y="102.1">24</text>
<text x="47.4" y="109.7">H7</text>
<text x="66.1" y="109.7">R8</text>
<text x="66.1" y="112.1">4k7</text>
<text x="99.8" y="109.6">10</text>
<text x="99.8" y="112.1">11</text>
<text x="124.7" y="112.1">20</text>
<text x="124.7" y="109.6">21</text>
<text x="240.2" y="110.7">X5 OUT_REL1_AA</text>
<text x="69.8" y="114.6">DQ</text>
<text x="99.8" y="114.6">12</text>
<text x="99.8" y="117.1">13</text>
<text x="99.8" y="119.5">14</text>
<text x="124.7" y="119.5">17</text>
<text x="124.7" y="114.6">19</text>
<text x="124.7" y="117.1">18</text>
<text x="214.2" y="116.9">K1</text>
<text x="240.2" y="115.7">X6 OUT_REL1_AB</text>
<text x="47.4" y="122">DS1820</text>
<text x="99.8" y="122">15</text>
<text x="124.7" y="122">16</text>
<text x="157.1" y="123.4">IC9</text>
<text x="104.8" y="127">ARDUINO_NANO</text>
<text x="267.6" y="128.1">X7 OUT_REL2_AA</text>
<text x="44.9" y="134.6">H8</text>
<text x="54.9" y="137">DTR</text>
<text x="211.7" y="134.8">RELAY-SPDT</text>
<text x="241.7" y="134.4">K2</text>
<text x="267.6" y="133.1">X8 OUT_REL2_AB</text>
<text x="54.9" y="139.5">RX</text>
<text x="54.9" y="142">TX</text>
<text x="67.1" y="138.3">R18</text>
<text x="72.1" y="138.3">1k</text>
<text x="54.9" y="147">CTS</text>
<text x="54.9" y="144.5">VCC</text>
<text x="54.9" y="149.5">GND</text>
<text x="72.1" y="149.3">D3</text>
<text x="77.1" y="145.8">R19</text>
<text x="82.1" y="145.8">1k</text>
<text x="44.9" y="154.5">FT232RL</text>
<text x="236.7" y="152.2">RELAY-SPDT</text>
<text x="240.2" y="155.5">X9 OUT_REL3_AA</text>
<text x="72.1" y="157.2">SCHOTTKY</text>
<text x="214.2" y="161.8">K3</text>
<text x="240.2" y="160.5">X10OUT_REL3_AB</text>
<text x="57.4" y="164.5">IC13</text>
<text x="67.4" y="164.4">MAX1232</text>
<text x="44.9" y="171.9">*</text>
<text x="99.5" y="170.7">R30</text>
<text x="157.1" y="170.6">ULN2803</text>
<text x="267.6" y="170.5">X12OUT_REL4_AA</text>
<text x="99.5" y="175.6">10k</text>
<text x="147.7" y="178.5">OUT_1</text>
<text x="209.3" y="179.6">RELAY-SPDT</text>
<text x="241.7" y="176.7">K4</text>
<text x="267.6" y="175.5">X13OUT_REL4_AB</text>
<text x="147.7" y="183.5">OUT_2</text>
<text x="147.7" y="188.5">OUT_3</text>
<text x="147.7" y="193.4">OUT_4</text>
<text x="236.7" y="194.6">RELAY-SPDT</text>
</g>
<g font-size="2.3" fill="#262626">
<text x="44.9" y="24.8">+12V</text>
<text x="75.6" y="24.8">+5V</text>
<text x="75.1" y="34.8">GND</text>
<text x="88.1" y="38.6">+5V</text>
<text x="259.2" y="43.5">GND</text>
<text x="260.1" y="51">+5V</text>
<text x="32.7" y="54.7">GND</text>
<text x="130" y="57.2">GND</text>
<text x="70.4" y="66">GND</text>
<text x="259.2" y="66">GND</text>
<text x="159.9" y="77.2">GND</text>
<text x="244.7" y="74.7">GND</text>
<text x="234.9" y="83.4">+5V</text>
<text x="80.1" y="87.2">GND</text>
<text x="130.2" y="90.9">GND</text>
<text x="130.2" y="95.9">+5V</text>
<text x="58.2" y="99.6">+5V</text>
<text x="229.7" y="102.1">GND</text>
<text x="245.2" y="107.1">+5V</text>
<text x="62.9" y="118.3">GND</text>
<text x="130.2" y="118.3">+5V</text>
<text x="227.5" y="128.3">+12V</text>
<text x="254.9" y="145.8">+12V</text>
<text x="60.4" y="150.7">GND</text>
<text x="85.3" y="153.2">+5V</text>
<text x="83.1" y="164.4">+5V</text>
<text x="43.2" y="173.1">+5V</text>
<text x="110.3" y="173.1">+5V</text>
<text x="146.9" y="168.2">GND</text>
<text x="175.1" y="168.2">+12V</text>
<text x="227.5" y="173.1">+12V</text>
<text x="47.7" y="186.9">GND</text>
<text x="254.9" y="188.1">+12V</text>
</g>
</svg>
